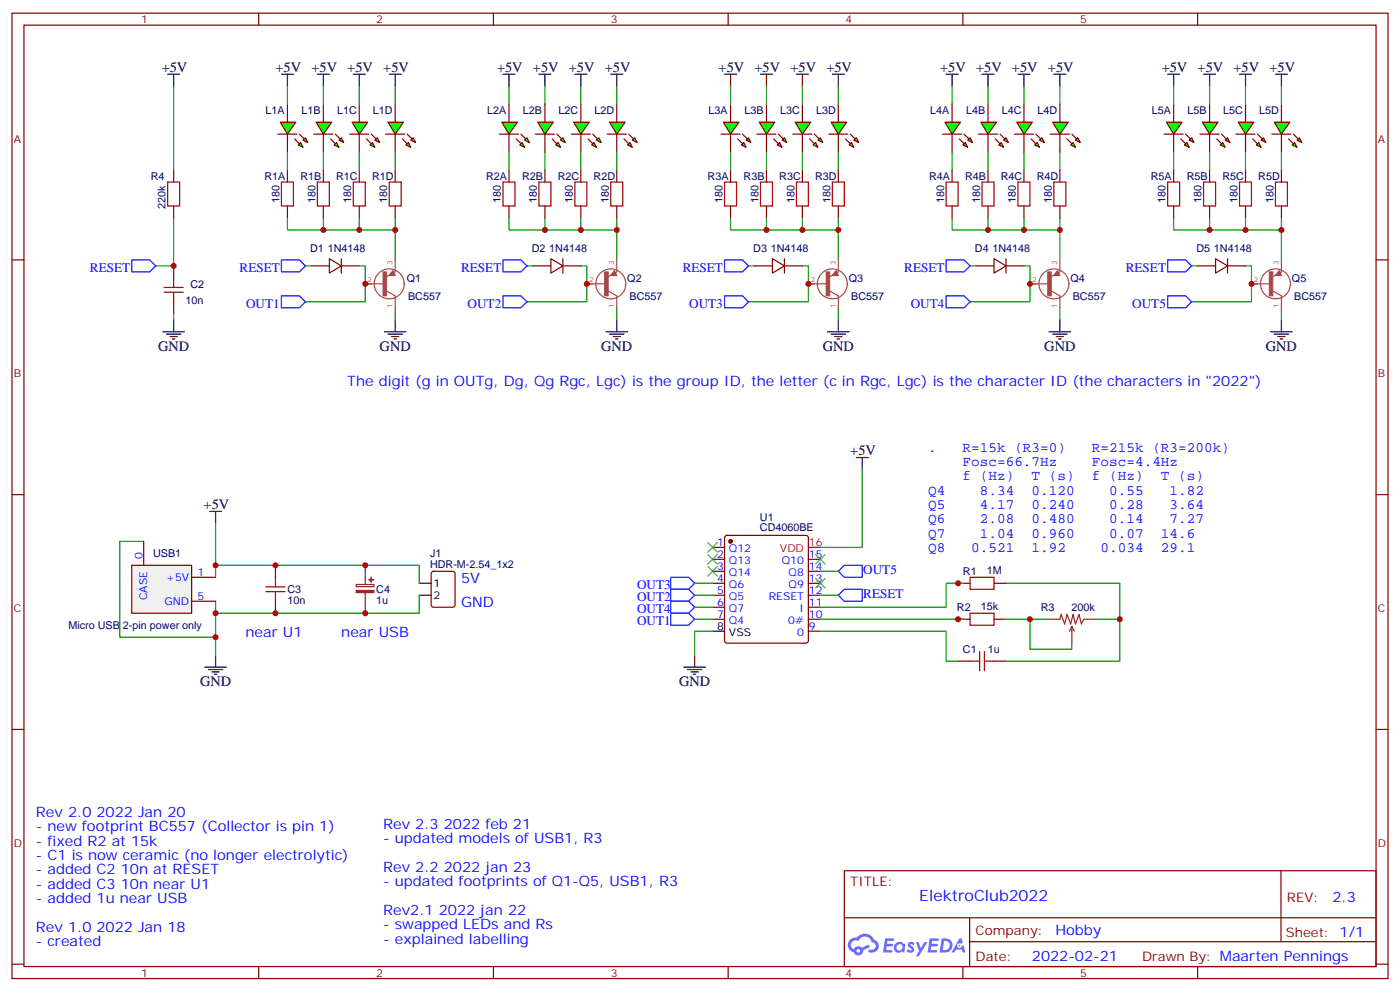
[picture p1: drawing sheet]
<svg xmlns="http://www.w3.org/2000/svg" width="412mm" height="292mm" viewBox="0 0 412 292" stroke-linecap="round" stroke-linejoin="round" font-family="sans-serif">
<g fill="none" stroke="#870000" stroke-width=".35">
<path d="M3.5 3.9h405.4v284.3h-405.4zM7.1 7.4h398.2v277.3h-398.2zM76.2 3.9v3.5M145.3 3.9v3.5M214.5 3.9v3.5M283.6 3.9v3.5M352.8 3.9v3.5M3.5 76.6h3.6M405.3 76.6h3.6M3.5 145.7h3.6M405.3 145.7h3.6M3.5 214.8h3.6"/>
<path d="M405.3 214.8h3.6M248.7 256.5h156.6v28.2h-156.6zM377.3 256.5v20.9M248.7 270.3h156.5M285.6 277.4h119.6M285.6 270.3v14.1M3.5 284h3.6M76.2 284.7v3.5M145.3 284.7v3.5M214.5 284.7v3.5M283.6 284.7v3.5M352.8 284.7v3.5"/>
<path d="M405.3 284h3.6"/>
</g>
<g fill="#5487ff">
<path d="M267.7 277.6a1.22 1.22 0 0 1 1.7 .3l-.4 .6a.47 .47 0 0 0-.3-.4 .47 .47 0 0 0-.5 .2l.1 .2a1.14 1.14 0 0 1 .8 1.8 1.14 1.14 0 0 1-1.9-.1l-.2-.1 .5-.6 .7 .4a.29 .29 0 0 0 .3-.2 .29 .29 0 0 0-.2-.3 1.04 1.04 0 0 1-.6-1.8z"/>
<path d="M260.7 276.4h2.4l.3 .2-.2 .5h-1.8l-.1 .9h1.5l.3 .4-.3 .3h-1.6l-.2 1.1 1.7 .1 .2 .3-.2 .3-2.6 .1z"/>
<path d="M273.8 276.4h2.4l.3 .2-.1 .5h-1.8l-.2 .9h1.6l.3 .4-.4 .3h-1.6l-.1 1.1 1.7 .1 .2 .3-.2 .3h-2.6z"/>
<path d="M282.6 276.4h.7l.3 1.3-.6 .3a.69 .69 0 0 0-1 .2 .69 .69 0 0 0 .4 1 .69 .69 0 0 0 .9-.6l.5-.3 .6 2.2h-.8l-.2-.8h-1.8l-.5 .8h-.8z"/>
<path d="M269.8 277.5h.8l.6 1.8 1.1-1.8h.9l-2.6 4.2h-.8l.9-1.6z"/>
<path d="M277.4 276.4l-.6 4.2h1.3a2.11 2.11 0 0 0 2.5-2.2 2.11 2.11 0 0 0-2.5-2zM278.1 277.1a1.39 1.39 0 0 1 1.7 1.5 1.39 1.39 0 0 1-1.8 1.2h-.3z"/>
<path d="M263.7 278a1.54 1.54 0 0 0-.1 2.2 1.54 1.54 0 0 0 2.2 .1l.6 .3 .3-2.3-.2-.3h-.4a1.49 1.49 0 0 0-2.4 0zM264 279a.94 .94 0 0 1 1.8 0 .94 .94 0 0 1-1.8 0z"/>
<path d="M250.4 276.8a2.18 2.18 0 0 0 1.1 3.7 1.44 1.44 0 0 0 1.6 .9 1.44 1.44 0 0 0 1.2-1.5l2-1-.5-.7-1.9 1a1.47 1.47 0 0 0-2.4 .4 1.39 1.39 0 0 1-.7-1.9 1.39 1.39 0 0 1 2-.5 2.12 2.12 0 0 1 2.2-1.3 2.12 2.12 0 0 1 1.9 1.7 1.14 1.14 0 0 1 1.1 1.4 1.14 1.14 0 0 1-1.7 .7 .43 .43 0 0 0-.5 .4 .43 .43 0 0 0 .4 .5 1.98 1.98 0 0 0 2.5-1.3 1.98 1.98 0 0 0-1.2-2.5 3.1 3.1 0 0 0-5.3-.7l-.9 .1zM252.3 280.1a.55 .55 0 0 1 1.1 0 .55 .55 0 0 1-1.1 0z"/>
<circle cx="282.6" cy="278.5" r=".26"/>
</g>
<g fill="none" stroke="#870000" stroke-width=".35">
<path d="M84.7 30.7v5.3M84.7 39.5v5.3M213.7 157.9l.4-.2h23.3l.5 .2 .2 .5v30.3l-.2 .5-.5 .2h-23.3l-.5-.2-.2-.5v-30.3zM209.9 161.2h3.5M209.9 164.7h3.5M209.9 168.3h3.5M209.9 171.8h3.5M209.9 175.3h3.5M209.9 178.9h3.5M238.1 164.7h3.6M238.1 168.3h3.6M238.1 171.8h3.6"/>
<path d="M238.1 175.3h3.6M238.1 178.9h3.6M209.9 182.4h3.5M238.1 182.4h3.6M238.1 185.9h3.6"/>
</g>
<circle cx="215.2" cy="159.5" r=".53" fill="#870000" stroke="#870000" stroke-width=".35"/>
<path d="M209.9 185.9h3.5" fill="none" stroke="#000" stroke-width=".35"/>
<path d="M238.1 161.2h3.6" fill="none" stroke="#f00" stroke-width=".35"/>
<g fill="#0f0" stroke="#870000" stroke-width=".35">
<path d="M87.8 42.7l.7-.7 .8 1.4z"/>
<path d="M90 40.6l.7 1.4-1.4-.7z"/>
</g>
<g fill="#870000" stroke="#870000" stroke-width=".35">
<path d="M86.8 40.9l1.4 1.4z"/>
<path d="M88.2 39.5l1.4 1.4z"/>
</g>
<path d="M81.8 39.5h5.7z" fill="#f00" stroke="#870000" stroke-width=".35"/>
<path d="M82.5 36h4.6l-2.4 3.5z" fill="#0f0" stroke="#870000" stroke-width=".35"/>
<path d="M95.2 30.7v5.3M95.2 39.5v5.3M91.7 78.3h5.3M97 76.2l3.5 2.1-3.5 2.1zM100.5 78.3h5.3M100.5 76.2v4.2" fill="none" stroke="#870000" stroke-width=".35"/>
<path d="M82.9 21.9h3.5M84.7 21.9v3.5" fill="none" stroke="#000" stroke-width=".35"/>
<g fill="#0f0" stroke="#870000" stroke-width=".35">
<path d="M98.4 42.7l.7-.7 .7 1.4z"/>
<path d="M100.5 40.6l.7 1.4-1.4-.7z"/>
</g>
<g fill="#870000" stroke="#870000" stroke-width=".35">
<path d="M97.4 40.9l1.4 1.4z"/>
<path d="M98.8 39.5l1.4 1.4z"/>
</g>
<path d="M92.4 39.5h5.7z" fill="#f00" stroke="#870000" stroke-width=".35"/>
<path d="M93.1 36h4.6l-2.5 3.5z" fill="#0f0" stroke="#870000" stroke-width=".35"/>
<path d="M105.8 30.7v5.3M105.8 39.5v5.3" fill="none" stroke="#870000" stroke-width=".35"/>
<g fill="#0f0" stroke="#870000" stroke-width=".35">
<path d="M109 42.7l.7-.7 .7 1.4z"/>
<path d="M110.4 41.3l.7-.7 .7 1.4z"/>
</g>
<g fill="#870000" stroke="#870000" stroke-width=".35">
<path d="M107.9 40.9l1.5 1.4z"/>
<path d="M109.4 39.5l1.4 1.4z"/>
</g>
<path d="M103 39.5h5.7z" fill="#f00" stroke="#870000" stroke-width=".35"/>
<path d="M103.7 36h4.6l-2.5 3.5z" fill="#0f0" stroke="#870000" stroke-width=".35"/>
<path d="M116.4 30.7v5.3M116.4 39.5v5.3" fill="none" stroke="#870000" stroke-width=".35"/>
<g fill="#0f0" stroke="#870000" stroke-width=".35">
<path d="M119.6 42.7l.7-.7 .7 1.4z"/>
<path d="M121.7 40.6l.7 1.4-1.4-.7z"/>
</g>
<g fill="#870000" stroke="#870000" stroke-width=".35">
<path d="M118.5 40.9l1.4 1.4z"/>
<path d="M119.9 39.5l1.5 1.4z"/>
</g>
<path d="M113.6 39.5h5.6z" fill="#f00" stroke="#870000" stroke-width=".35"/>
<path d="M114.3 36h4.6l-2.5 3.5z" fill="#0f0" stroke="#870000" stroke-width=".35"/>
<g fill="none" stroke="#000" stroke-width=".35">
<path d="M93.5 21.9h3.5M95.2 21.9v3.5M104.1 21.9h3.5M105.8 21.9v3.5M114.7 21.9h3.5M116.4 21.9v3.5M158.7 21.9h3.6M160.5 21.9v3.5M169.3 21.9h3.6M171.1 21.9v3.5M179.9 21.9h3.5M181.7 21.9v3.5"/>
<path d="M113.2 97.7h6.4M114.3 98.4h4.2M115.4 99.1h2.1M116.1 99.8h.7M116.4 94.2v3.5M178.5 97.7h6.4M179.6 98.4h4.2M180.6 99.1h2.1M181.3 99.8h.7M181.7 94.2v3.5"/>
</g>
<path d="M82.9 76.6h5.3l1.8 1.7-1.8 1.8h-5.3zM148.2 76.6h5.3l1.7 1.7-1.7 1.8h-5.3zM82.9 87.1h5.3l1.8 1.8-1.8 1.8h-5.3zM148.2 87.1h5.3l1.7 1.8-1.7 1.8h-5.3z" fill="none" stroke="#00f" stroke-width=".35"/>
<path d="M90 78.3h1.7M105.8 78.3h1.8v5.3h1.8M155.2 78.3h1.8M171.1 78.3h1.8v5.3h1.7M181.7 64.2v12.4M107.6 83.6v5.3h-17.6M172.9 83.6v5.3h-17.7" fill="none" stroke="#008700" stroke-width=".35"/>
<path d="M181.7 30.7v5.3M181.7 39.5v5.3" fill="none" stroke="#870000" stroke-width=".35"/>
<g fill="#0f0" stroke="#870000" stroke-width=".35">
<path d="M184.9 42.7l.7-.7 .7 1.4z"/>
<path d="M187 40.6l.7 1.4-1.4-.7z"/>
</g>
<g fill="#870000" stroke="#870000" stroke-width=".35">
<path d="M183.8 40.9l1.4 1.4z"/>
<path d="M185.2 39.5l1.4 1.4z"/>
</g>
<path d="M178.9 39.5h5.6z" fill="#f00" stroke="#870000" stroke-width=".35"/>
<path d="M179.6 36h4.5l-2.4 3.5z" fill="#0f0" stroke="#870000" stroke-width=".35"/>
<path d="M171.1 30.7v5.3M171.1 39.5v5.3" fill="none" stroke="#870000" stroke-width=".35"/>
<g fill="#0f0" stroke="#870000" stroke-width=".35">
<path d="M174.3 42.7l.7-.7 .7 1.4z"/>
<path d="M175.7 41.3l.7-.7 .7 1.4z"/>
</g>
<g fill="#870000" stroke="#870000" stroke-width=".35">
<path d="M173.2 40.9l1.4 1.4z"/>
<path d="M174.6 39.5l1.4 1.4z"/>
</g>
<path d="M168.3 39.5h5.6z" fill="#f00" stroke="#870000" stroke-width=".35"/>
<path d="M169 36h4.6l-2.5 3.5z" fill="#0f0" stroke="#870000" stroke-width=".35"/>
<path d="M160.5 30.7v5.3M160.5 39.5v5.3" fill="none" stroke="#870000" stroke-width=".35"/>
<g fill="#0f0" stroke="#870000" stroke-width=".35">
<path d="M163.7 42.7l.7-.7 .7 1.4z"/>
<path d="M165.8 40.6l.7 1.4-1.4-.7z"/>
</g>
<g fill="#870000" stroke="#870000" stroke-width=".35">
<path d="M162.6 40.9l1.4 1.4z"/>
<path d="M164 39.5l1.5 1.4z"/>
</g>
<path d="M157.7 39.5h5.6z" fill="#f00" stroke="#870000" stroke-width=".35"/>
<path d="M158.4 36h4.6l-2.5 3.5z" fill="#0f0" stroke="#870000" stroke-width=".35"/>
<path d="M148.2 21.9h3.5M149.9 21.9v3.5" fill="none" stroke="#000" stroke-width=".35"/>
<path d="M149.9 30.7v5.3M149.9 39.5v5.3M157 78.3h5.3M162.3 76.2l3.5 2.1-3.5 2.1zM165.8 78.3h5.3M165.8 76.2v4.2" fill="none" stroke="#870000" stroke-width=".35"/>
<g fill="#0f0" stroke="#870000" stroke-width=".35">
<path d="M153.1 42.7l.7-.7 .7 1.4z"/>
<path d="M155.2 40.6l.7 1.4-1.4-.7z"/>
</g>
<g fill="#870000" stroke="#870000" stroke-width=".35">
<path d="M152 40.9l1.5 1.4z"/>
<path d="M153.5 39.5l1.4 1.4z"/>
</g>
<path d="M147.1 39.5h5.7z" fill="#f00" stroke="#870000" stroke-width=".35"/>
<path d="M147.8 36h4.6l-2.5 3.5z" fill="#0f0" stroke="#870000" stroke-width=".35"/>
<path d="M220.5 78.3h1.7M236.4 78.3h1.7v5.3h1.8M246.9 64.2v12.4M238.1 83.6v5.3h-17.6" fill="none" stroke="#008700" stroke-width=".35"/>
<path d="M213.4 76.6h5.3l1.8 1.7-1.8 1.8h-5.3zM213.4 87.1h5.3l1.8 1.8-1.8 1.8h-5.3z" fill="none" stroke="#00f" stroke-width=".35"/>
<path d="M224 21.9h3.5M225.8 21.9v3.5M234.6 21.9h3.5M236.4 21.9v3.5M245.2 21.9h3.5M246.9 21.9v3.5M243.8 97.7h6.3M244.8 98.4h4.3M245.9 99.1h2.1M246.6 99.8h.7M246.9 94.2v3.5" fill="none" stroke="#000" stroke-width=".35"/>
<path d="M246.9 30.7v5.3M246.9 39.5v5.3" fill="none" stroke="#870000" stroke-width=".35"/>
<g fill="#0f0" stroke="#870000" stroke-width=".35">
<path d="M250.1 42.7l.7-.7 .7 1.4z"/>
<path d="M251.5 41.3l.7-.7 .7 1.4z"/>
</g>
<g fill="#870000" stroke="#870000" stroke-width=".35">
<path d="M249.1 40.9l1.4 1.4z"/>
<path d="M250.5 39.5l1.4 1.4z"/>
</g>
<path d="M244.1 39.5h5.7z" fill="#f00" stroke="#870000" stroke-width=".35"/>
<path d="M244.8 36h4.6l-2.5 3.5z" fill="#0f0" stroke="#870000" stroke-width=".35"/>
<path d="M236.4 30.7v5.3M236.4 39.5v5.3" fill="none" stroke="#870000" stroke-width=".35"/>
<g fill="#0f0" stroke="#870000" stroke-width=".35">
<path d="M239.5 42.7l.7-.7 .7 1.4z"/>
<path d="M241.7 40.6l.7 1.4-1.5-.7z"/>
</g>
<g fill="#870000" stroke="#870000" stroke-width=".35">
<path d="M238.5 40.9l1.4 1.4z"/>
<path d="M239.9 39.5l1.4 1.4z"/>
</g>
<path d="M233.5 39.5h5.7z" fill="#f00" stroke="#870000" stroke-width=".35"/>
<path d="M234.2 36h4.6l-2.4 3.5z" fill="#0f0" stroke="#870000" stroke-width=".35"/>
<path d="M225.8 30.7v5.3M225.8 39.5v5.3" fill="none" stroke="#870000" stroke-width=".35"/>
<g fill="#0f0" stroke="#870000" stroke-width=".35">
<path d="M229 42.7l.7-.7 .7 1.4z"/>
<path d="M230.4 41.3l.7-.7 .7 1.4z"/>
</g>
<g fill="#870000" stroke="#870000" stroke-width=".35">
<path d="M227.9 40.9l1.4 1.4z"/>
<path d="M229.3 39.5l1.4 1.4z"/>
</g>
<path d="M223 39.5h5.6z" fill="#f00" stroke="#870000" stroke-width=".35"/>
<path d="M223.7 36h4.5l-2.4 3.5z" fill="#0f0" stroke="#870000" stroke-width=".35"/>
<path d="M213.4 21.9h3.6M215.2 21.9v3.5" fill="none" stroke="#000" stroke-width=".35"/>
<path d="M215.2 30.7v5.3M215.2 39.5v5.3M222.2 78.3h5.3M227.5 76.2l3.6 2.1-3.6 2.1zM231.1 78.3h5.3M231.1 76.2v4.2" fill="none" stroke="#870000" stroke-width=".35"/>
<g fill="#0f0" stroke="#870000" stroke-width=".35">
<path d="M218.4 42.7l.7-.7 .7 1.4z"/>
<path d="M219.8 41.3l.7-.7 .7 1.4z"/>
</g>
<g fill="#870000" stroke="#870000" stroke-width=".35">
<path d="M217.3 40.9l1.4 1.4z"/>
<path d="M218.7 39.5l1.4 1.4z"/>
</g>
<path d="M212.4 39.5h5.6z" fill="#f00" stroke="#870000" stroke-width=".35"/>
<path d="M213.1 36h4.6l-2.5 3.5z" fill="#0f0" stroke="#870000" stroke-width=".35"/>
<path d="M285.8 78.3h1.7M301.6 78.3h1.8v5.3h1.8M312.2 64.2v12.4M303.4 83.6v5.3h-17.6" fill="none" stroke="#008700" stroke-width=".35"/>
<path d="M278.7 76.6h5.3l1.8 1.7-1.8 1.8h-5.3zM278.7 87.1h5.3l1.8 1.8-1.8 1.8h-5.3z" fill="none" stroke="#00f" stroke-width=".35"/>
<path d="M289.3 21.9h3.5M291 21.9v3.5M299.9 21.9h3.5M301.6 21.9v3.5M310.4 21.9h3.6M312.2 21.9v3.5M309 97.7h6.4M310.1 98.4h4.2M311.1 99.1h2.2M311.9 99.8h.7M312.2 94.2v3.5" fill="none" stroke="#000" stroke-width=".35"/>
<path d="M312.2 30.7v5.3M312.2 39.5v5.3" fill="none" stroke="#870000" stroke-width=".35"/>
<g fill="#0f0" stroke="#870000" stroke-width=".35">
<path d="M315.4 42.7l.7-.7 .7 1.4z"/>
<path d="M317.5 40.6l.7 1.4-1.4-.7z"/>
</g>
<g fill="#870000" stroke="#870000" stroke-width=".35">
<path d="M314.3 40.9l1.4 1.4z"/>
<path d="M315.7 39.5l1.4 1.4z"/>
</g>
<path d="M309.4 39.5h5.6z" fill="#f00" stroke="#870000" stroke-width=".35"/>
<path d="M310.1 36h4.6l-2.5 3.5z" fill="#0f0" stroke="#870000" stroke-width=".35"/>
<path d="M301.6 30.7v5.3M301.6 39.5v5.3" fill="none" stroke="#870000" stroke-width=".35"/>
<g fill="#0f0" stroke="#870000" stroke-width=".35">
<path d="M304.8 42.7l.7-.7 .7 1.4z"/>
<path d="M306.9 40.6l.7 1.4-1.4-.7z"/>
</g>
<g fill="#870000" stroke="#870000" stroke-width=".35">
<path d="M303.7 40.9l1.5 1.4z"/>
<path d="M305.2 39.5l1.4 1.4z"/>
</g>
<path d="M298.8 39.5h5.6z" fill="#f00" stroke="#870000" stroke-width=".35"/>
<path d="M299.5 36h4.6l-2.5 3.5z" fill="#0f0" stroke="#870000" stroke-width=".35"/>
<path d="M291 30.7v5.3M291 39.5v5.3" fill="none" stroke="#870000" stroke-width=".35"/>
<g fill="#0f0" stroke="#870000" stroke-width=".35">
<path d="M294.2 42.7l.7-.7 .7 1.4z"/>
<path d="M295.6 41.3l.7-.7 .7 1.4z"/>
</g>
<g fill="#870000" stroke="#870000" stroke-width=".35">
<path d="M293.2 40.9l1.4 1.4z"/>
<path d="M294.6 39.5l1.4 1.4z"/>
</g>
<path d="M288.2 39.5h5.7z" fill="#f00" stroke="#870000" stroke-width=".35"/>
<path d="M288.9 36h4.6l-2.5 3.5z" fill="#0f0" stroke="#870000" stroke-width=".35"/>
<path d="M278.7 21.9h3.5M280.5 21.9v3.5" fill="none" stroke="#000" stroke-width=".35"/>
<path d="M280.5 30.7v5.3M280.5 39.5v5.3M287.5 78.3h5.3M292.8 76.2l3.5 2.1-3.5 2.1zM296.3 78.3h5.3M296.3 76.2v4.2" fill="none" stroke="#870000" stroke-width=".35"/>
<g fill="#0f0" stroke="#870000" stroke-width=".35">
<path d="M283.6 42.7l.7-.7 .7 1.4z"/>
<path d="M285 41.3l.8-.7 .7 1.4z"/>
</g>
<g fill="#870000" stroke="#870000" stroke-width=".35">
<path d="M282.6 40.9l1.4 1.4z"/>
<path d="M284 39.5l1.4 1.4z"/>
</g>
<path d="M277.6 39.5h5.7z" fill="#f00" stroke="#870000" stroke-width=".35"/>
<path d="M278.3 36h4.6l-2.4 3.5z" fill="#0f0" stroke="#870000" stroke-width=".35"/>
<path d="M351 78.3h1.8M366.9 78.3h1.8v5.3h1.7M377.5 64.2v12.4M368.7 83.6v5.3h-17.7" fill="none" stroke="#008700" stroke-width=".35"/>
<path d="M344 76.6h5.2l1.8 1.7-1.8 1.8h-5.2zM344 87.1h5.2l1.8 1.8-1.8 1.8h-5.2z" fill="none" stroke="#00f" stroke-width=".35"/>
<path d="M354.5 21.9h3.6M356.3 21.9v3.5M365.1 21.9h3.6M366.9 21.9v3.5M375.7 21.9h3.5M377.5 21.9v3.5M374.3 97.7h6.3M375.4 98.4h4.2M376.4 99.1h2.1M377.1 99.8h.7M377.5 94.2v3.5" fill="none" stroke="#000" stroke-width=".35"/>
<path d="M377.5 30.7v5.3M377.5 39.5v5.3" fill="none" stroke="#870000" stroke-width=".35"/>
<g fill="#0f0" stroke="#870000" stroke-width=".35">
<path d="M380.6 42.7l.8-.7 .7 1.4z"/>
<path d="M382.1 41.3l.7-.7 .7 1.4z"/>
</g>
<g fill="#870000" stroke="#870000" stroke-width=".35">
<path d="M379.6 40.9l1.4 1.4z"/>
<path d="M381 39.5l1.4 1.4z"/>
</g>
<path d="M374.6 39.5h5.7z" fill="#f00" stroke="#870000" stroke-width=".35"/>
<path d="M375.4 36h4.5l-2.4 3.5z" fill="#0f0" stroke="#870000" stroke-width=".35"/>
<path d="M366.9 30.7v5.3M366.9 39.5v5.3" fill="none" stroke="#870000" stroke-width=".35"/>
<g fill="#0f0" stroke="#870000" stroke-width=".35">
<path d="M370.1 42.7l.7-.7 .7 1.4z"/>
<path d="M371.5 41.3l.7-.7 .7 1.4z"/>
</g>
<g fill="#870000" stroke="#870000" stroke-width=".35">
<path d="M369 40.9l1.4 1.4z"/>
<path d="M370.4 39.5l1.4 1.4z"/>
</g>
<path d="M364.1 39.5h5.6z" fill="#f00" stroke="#870000" stroke-width=".35"/>
<path d="M364.8 36h4.6l-2.5 3.5z" fill="#0f0" stroke="#870000" stroke-width=".35"/>
<path d="M356.3 30.7v5.3M356.3 39.5v5.3" fill="none" stroke="#870000" stroke-width=".35"/>
<g fill="#0f0" stroke="#870000" stroke-width=".35">
<path d="M359.5 42.7l.7-.7 .7 1.4z"/>
<path d="M361.6 40.6l.7 1.4-1.4-.7z"/>
</g>
<g fill="#870000" stroke="#870000" stroke-width=".35">
<path d="M358.4 40.9l1.4 1.4z"/>
<path d="M359.8 39.5l1.4 1.4z"/>
</g>
<path d="M353.5 39.5h5.6z" fill="#f00" stroke="#870000" stroke-width=".35"/>
<path d="M354.2 36h4.6l-2.5 3.5z" fill="#0f0" stroke="#870000" stroke-width=".35"/>
<path d="M344 21.9h3.5M345.7 21.9v3.5" fill="none" stroke="#000" stroke-width=".35"/>
<path d="M345.7 30.7v5.3M345.7 39.5v5.3M352.8 78.3h5.3M358.1 76.2l3.5 2.1-3.5 2.1zM361.6 78.3h5.3M361.6 76.2v4.2" fill="none" stroke="#870000" stroke-width=".35"/>
<g fill="#0f0" stroke="#870000" stroke-width=".35">
<path d="M348.9 42.7l.7-.7 .7 1.4z"/>
<path d="M350.3 41.3l.7-.7 .7 1.4z"/>
</g>
<g fill="#870000" stroke="#870000" stroke-width=".35">
<path d="M347.8 40.9l1.4 1.4z"/>
<path d="M349.2 39.5l1.5 1.4z"/>
</g>
<path d="M342.9 39.5h5.6z" fill="#f00" stroke="#870000" stroke-width=".35"/>
<path d="M343.6 36h4.6l-2.5 3.5z" fill="#0f0" stroke="#870000" stroke-width=".35"/>
<g fill="none" stroke="#000" stroke-width=".35">
<path d="M49.4 21.9h3.5M51.2 21.9v3.5M48 97.7h6.3M49 98.4h4.3M50.1 99.1h2.1M50.8 99.8h.7M51.2 94.2v3.5M252.2 134.8h3.6M254 134.8v3.5M61.7 150.6h3.6M63.5 150.6v3.6M123.5 171.8h3.5"/>
<path d="M123.5 175.3h3.5M60.3 196.5h6.4M61.4 197.2h4.2M62.4 197.9h2.2M63.1 198.6h.8M63.5 193v3.5M201.4 196.5h6.4M202.5 197.2h4.2M203.6 197.9h2.1M204.3 198.6h.7M204.6 193v3.5"/>
</g>
<g fill="none" stroke="#008700" stroke-width=".35">
<path d="M51.2 25.4v24.7M84.7 25.4v5.3M95.2 25.4v5.3M105.8 25.4v5.3M116.4 25.4v5.3M149.9 25.4v5.3M160.5 25.4v5.3M171.1 25.4v5.3M181.7 25.4v5.3M215.2 25.4v5.3M225.8 25.4v5.3M236.4 25.4v5.3"/>
<path d="M246.9 25.4v5.3M280.5 25.4v5.3M291 25.4v5.3M301.6 25.4v5.3M312.2 25.4v5.3M345.7 25.4v5.3M356.3 25.4v5.3M366.9 25.4v5.3M377.5 25.4v5.3M84.7 44.8v5.3M95.2 44.8v5.3M105.8 44.8v5.3"/>
<path d="M116.4 44.8v5.3M149.9 44.8v5.3M160.5 44.8v5.3M171.1 44.8v5.3M181.7 44.8v5.3M215.2 44.8v5.3M225.8 44.8v5.3M236.4 44.8v5.3M246.9 44.8v5.3M280.5 44.8v5.3M291 44.8v5.3M301.6 44.8v5.3"/>
<path d="M312.2 44.8v5.3M345.7 44.8v5.3M356.3 44.8v5.3M366.9 44.8v5.3M377.5 44.8v5.3M51.2 64.2v14.1h-5.3M84.7 64.2v3.5h10.5M95.2 64.2v3.5h10.6M105.8 64.2v3.5h10.6M116.4 64.2v12.4M149.9 64.2v3.5h10.6M160.5 64.2v3.5h10.6"/>
<path d="M171.1 64.2v3.5h10.6M215.2 64.2v3.5h10.6M225.8 64.2v3.5h10.6M236.4 64.2v3.5h10.5M280.5 64.2v3.5h10.5M291 64.2v3.5h10.6M301.6 64.2v3.5h10.6M345.7 64.2v3.5h10.6M356.3 64.2v3.5h10.6M366.9 64.2v3.5h10.6M51.2 92.4v1.8M116.4 90.7v3.5"/>
<path d="M181.7 90.7v3.5M246.9 90.7v3.5M312.2 90.7v3.5M377.5 90.7v3.5M254 138.3v22.9h-12.3M42.3 159.5h-7v28.2h28.2M63.5 154.2v15.8M63.5 166.5h60v5.3M63.5 177.1v15.9M123.5 175.3v5.3h-60M204.6 171.8h5.3M204.6 175.3h5.3"/>
<path d="M204.6 178.9h5.3M241.7 168.3h5.2M241.7 175.3h5.2M284 171.8h-5.3v7.1h-37M296.3 171.8h33.5v10.6h-7M204.6 182.4h5.3M209.9 185.9h-5.3v7.1M241.7 185.9h37v8.8h3.5M241.7 182.4h42.3M296.3 182.4h7.1v8.8h12.3v-1.8M303.4 182.4h5.3M329.8 182.4v12.3h-33.5"/>
</g>
<path d="M38.8 76.6h5.3l1.8 1.7-1.8 1.8h-5.3zM197.6 173.6h5.2l1.8 1.7-1.8 1.8h-5.2zM197.6 170h5.2l1.8 1.8-1.8 1.8h-5.2zM197.6 177.1h5.2l1.8 1.8-1.8 1.7h-5.2zM246.9 175.3l1.8-1.7h5.3v3.5h-5.3zM248.7 166.5h5.3v3.5h-5.3l-1.8-1.7zM197.6 180.6h5.2l1.8 1.8-1.8 1.8h-5.2z" fill="none" stroke="#00f" stroke-width=".35"/>
<path d="M208.5 159.8l2.8 2.8M211.3 159.8l-2.8 2.8M208.5 166.9l2.8 2.8M208.5 163.3l2.8 2.9M211.3 166.9l-2.8 2.8M211.3 163.3l-2.8 2.9M240.2 163.3l2.9 2.9M240.2 170.4l2.9 2.8M243.1 163.3l-2.9 2.9M243.1 170.4l-2.9 2.8" fill="none" stroke="#3c3" stroke-width=".35"/>
<g fill="none" stroke="#870000" stroke-width=".35">
<path d="M51.2 50.1v3.5M84.7 50.1v3.5M95.2 50.1v3.5M105.8 50.1v3.5M116.4 50.1v3.5M149.9 50.1v3.5M160.5 50.1v3.5M171.1 50.1v3.5M181.7 50.1v3.5M215.2 50.1v3.5M225.8 50.1v3.5M236.4 50.1v3.5"/>
<path d="M246.9 50.1v3.5M280.5 50.1v3.5M291 50.1v3.5M301.6 50.1v3.5M312.2 50.1v3.5M345.7 50.1v3.5M356.3 50.1v3.5M366.9 50.1v3.5M377.5 50.1v3.5M51.2 60.7v3.5M51.2 78.3v3.5M84.7 60.7v3.5"/>
<path d="M95.2 60.7v3.5M105.8 60.7v3.5M116.4 60.7v3.5M149.9 60.7v3.5M160.5 60.7v3.5M171.1 60.7v3.5M181.7 60.7v3.5M215.2 60.7v3.5M225.8 60.7v3.5M236.4 60.7v3.5M246.9 60.7v3.5M280.5 60.7v3.5"/>
<path d="M291 60.7v3.5M301.6 60.7v3.5M312.2 60.7v3.5M345.7 60.7v3.5M356.3 60.7v3.5M366.9 60.7v3.5M377.5 60.7v3.5M51.2 88.9v3.5M81.1 166.5v3.5M81.1 177.1v3.5M127.2 168.5l.5-.2h5.6l.7 .4 .1 9.5-.5 .6-5.9 .1-.6-.5-.1-9.4zM282.2 171.8h3.6"/>
<path d="M292.8 171.8h3.5M282.2 182.4h3.6M282.2 194.7h3.6M292.8 182.4h3.5M292.8 194.7h3.5"/>
</g>
<g fill="none" stroke="#a10000" stroke-width=".35">
<path d="M49.4 53.6h3.5v7.1h-3.5zM82.9 53.6h3.5v7.1h-3.5zM93.5 53.6h3.5v7.1h-3.5zM104.1 53.6h3.5v7.1h-3.5zM114.7 53.6h3.5v7.1h-3.5zM148.2 53.6h3.5v7.1h-3.5zM158.7 53.6h3.6v7.1h-3.6zM169.3 53.6h3.6v7.1h-3.6zM179.9 53.6h3.5v7.1h-3.5zM213.4 53.6h3.6v7.1h-3.6zM224 53.6h3.5v7.1h-3.5zM234.6 53.6h3.5v7.1h-3.5z"/>
<path d="M245.2 53.6h3.5v7.1h-3.5zM278.7 53.6h3.5v7.1h-3.5zM289.3 53.6h3.5v7.1h-3.5zM299.9 53.6h3.5v7.1h-3.5zM310.4 53.6h3.6v7.1h-3.6zM344 53.6h3.5v7.1h-3.5zM354.5 53.6h3.6v7.1h-3.6zM365.1 53.6h3.6v7.1h-3.6zM375.7 53.6h3.5v7.1h-3.5zM48.3 86.1h5.7M48.3 84.7h5.7M51.2 81.8v2.9"/>
<path d="M51.2 86.1v2.8M78.3 174.3h5.7M78.3 172.9h5.7M81.1 170v2.9M81.1 174.3v2.8M285.8 170h7v3.6h-7zM285.8 180.6h7v3.6h-7zM285.8 194.7h2.8M288.6 191.9v5.7M290 194.7h2.8M290 191.9v5.7"/>
</g>
<path d="M105 172.2h5.1v.6h-5.1zM107.6 166.5v5.7M107.6 174.6v6" fill="none" stroke="#8c2424" stroke-width=".35"/>
<g fill="#8c2424" stroke="#8c2424" stroke-width=".35">
<path d="M105 173.9h5.1v.7h-5.1z"/>
<path d="M108.7 170.7l1.4 .1z"/>
<path d="M109.3 170l.1 1.5z"/>
</g>
<g fill="none" stroke="#a64a4a" stroke-width=".35">
<path d="M116.4 76.6v3.5l-2.5 1.4M181.7 76.6v3.5l-2.5 1.4M246.9 76.6v3.5l-2.5 1.4M312.2 76.6v3.5l-2.5 1.4M377.5 76.6v3.5l-2.6 1.4M107.6 83.6h5.3M113.9 85.7l2.5 1.4M116.4 87.2v3.5M172.9 83.6h5.3M179.2 85.7l2.5 1.4M181.7 87.2v3.5M238.1 83.6h5.3"/>
<path d="M244.4 85.7l2.5 1.4M246.9 87.2v3.5M303.4 83.6h5.3M309.7 85.7l2.5 1.4M312.2 87.2v3.5M368.7 83.6h5.2M374.9 85.7l2.6 1.4M377.5 87.2v3.5"/>
<circle cx="114.7" cy="83.6" r="4.4"/>
<circle cx="179.9" cy="83.6" r="4.4"/>
<circle cx="245.2" cy="83.6" r="4.4"/>
<circle cx="310.4" cy="83.6" r="4.4"/>
<circle cx="375.7" cy="83.6" r="4.4"/>
</g>
<g fill="#a64a4a" stroke="#a64a4a" stroke-width=".29">
<path d="M373.9 80.1h1v7h-1z"/>
<path d="M308.6 80.1h1.1v7h-1.1z"/>
<path d="M243.4 80.1h1v7h-1z"/>
<path d="M178.1 80.1h1.1v7h-1.1z"/>
<path d="M112.8 80.1h1.1v7h-1.1z"/>
</g>
<g fill="#a64a4a" stroke="#a64a4a" stroke-width=".35">
<path d="M376.8 79.7l.7 1.4h-1.8z"/>
<path d="M311.5 79.7l.7 1.4h-1.8z"/>
<path d="M246.2 79.7l.7 1.4h-1.7z"/>
<path d="M181 79.7l.7 1.4h-1.8z"/>
<path d="M115.7 79.7l.7 1.4h-1.7z"/>
</g>
<path d="M38.8 166.5h17.6v14.1h-17.6z" fill="#f0f0f0" stroke="#870000" stroke-width=".35"/>
<path d="M42.3 159.5v7M56.4 170h7.1M56.4 177.1h7.1" fill="none" stroke="#870000" stroke-width=".35"/>
<path d="M308.7 182.4h3.5l.4-1.4 1 2.8 .7-2.8 1.1 2.8 .7-2.8 .7 2.8 1.1-2.8 .7 2.8 .7-1.4h3.5M315.7 184.5l-.7 1.4M315.7 184.5l.7 1.4M315.7 184.5v4.9" fill="none" stroke="#8c2424" stroke-width=".35"/>
<g fill="#c00">
<circle cx="107.6" cy="83.6" r=".88"/>
<circle cx="172.9" cy="83.6" r=".88"/>
<circle cx="238.1" cy="83.6" r=".88"/>
<circle cx="303.4" cy="83.6" r=".88"/>
<circle cx="368.7" cy="83.6" r=".88"/>
<circle cx="303.4" cy="182.4" r=".88"/>
<circle cx="329.8" cy="182.4" r=".88"/>
<circle cx="282.2" cy="171.8" r=".88"/>
<circle cx="282.2" cy="182.4" r=".88"/>
<circle cx="51.2" cy="78.3" r=".88"/>
<circle cx="81.1" cy="166.5" r=".88"/>
<circle cx="107.6" cy="166.5" r=".88"/>
<circle cx="63.5" cy="166.5" r=".88"/>
<circle cx="63.5" cy="180.6" r=".88"/>
<circle cx="81.1" cy="180.6" r=".88"/>
<circle cx="107.6" cy="180.6" r=".88"/>
<circle cx="116.4" cy="67.7" r=".88"/>
<circle cx="105.8" cy="67.7" r=".88"/>
<circle cx="95.3" cy="67.7" r=".88"/>
<circle cx="181.7" cy="67.7" r=".88"/>
<circle cx="171.1" cy="67.7" r=".88"/>
<circle cx="160.5" cy="67.7" r=".88"/>
<circle cx="246.9" cy="67.7" r=".88"/>
<circle cx="236.4" cy="67.7" r=".88"/>
<circle cx="225.8" cy="67.7" r=".88"/>
<circle cx="312.2" cy="67.7" r=".88"/>
<circle cx="301.6" cy="67.7" r=".88"/>
<circle cx="291" cy="67.7" r=".88"/>
<circle cx="377.5" cy="67.7" r=".88"/>
<circle cx="366.9" cy="67.7" r=".88"/>
<circle cx="356.3" cy="67.7" r=".88"/>
<circle cx="63.5" cy="187.7" r=".88"/>
</g>
<text font-size="4.6" fill="#00f" x="270.8" y="265.5">ElektroClub2022</text>
<g font-size="4.2">
<text x="47.6" y="21.2">+5V</text>
<text x="81.1" y="21.2">+5V</text>
<text x="91.7" y="21.2">+5V</text>
<text x="102.3" y="21.2">+5V</text>
<text x="112.9" y="21.2">+5V</text>
<text x="146.4" y="21.2">+5V</text>
<text x="157" y="21.2">+5V</text>
<text x="167.6" y="21.2">+5V</text>
<text x="178.2" y="21.2">+5V</text>
<text x="211.7" y="21.2">+5V</text>
<text x="222.2" y="21.2">+5V</text>
<text x="232.8" y="21.2">+5V</text>
<text x="243.4" y="21.2">+5V</text>
<text x="276.9" y="21.2">+5V</text>
<text x="287.5" y="21.2">+5V</text>
<text x="298.1" y="21.2">+5V</text>
<text x="308.7" y="21.2">+5V</text>
<text x="342.2" y="21.2">+5V</text>
<text x="352.8" y="21.2">+5V</text>
<text x="363.4" y="21.2">+5V</text>
<text x="373.9" y="21.2">+5V</text>
<text x="46.6" y="103.4">GND</text>
<text x="111.8" y="103.4">GND</text>
<text x="177.1" y="103.4">GND</text>
<text x="242.4" y="103.4">GND</text>
<text x="307.6" y="103.4">GND</text>
<text x="372.9" y="103.4">GND</text>
<text x="250.5" y="134.1">+5V</text>
<text x="60" y="149.9">+5V</text>
<text x="58.9" y="202.1">GND</text>
<text x="200" y="202.1">GND</text>
</g>
<g font-size="4.2" fill="#00f">
<text x="102.3" y="113.6">The digit (g in OUTg, Dg, Qg Rgc, Lgc) is the group ID, the letter (c in Rgc, Lgc) is the character ID (the characters in &quot;2022&quot;)</text>
<text x="273.4" y="133">.</text>
<text x="283.6" y="133">R=15k (R3=0)</text>
<text x="283.6" y="137.2">Fosc=66.7Hz</text>
<text x="321.7" y="133">R=215k (R3=200k)</text>
<text x="321.7" y="137.2">Fosc=4.4Hz</text>
<text x="283.6" y="141.5">f (Hz)</text>
<text x="303.9" y="141.5">T (s)</text>
<text x="321.7" y="141.5">f (Hz)</text>
<text x="342" y="141.5">T (s)</text>
<text x="273.4" y="145.7">Q4</text>
<text x="273.4" y="149.9">Q5</text>
<text x="288.6" y="145.7">8.34</text>
<text x="288.6" y="149.9">4.17</text>
<text x="303.9" y="145.7">0.120</text>
<text x="303.9" y="149.9">0.240</text>
<text x="326.7" y="145.7">0.55</text>
<text x="326.7" y="149.9">0.28</text>
<text x="344.5" y="145.7">1.82</text>
<text x="344.5" y="149.9">3.64</text>
<text x="273.4" y="154.2">Q6</text>
<text x="288.6" y="154.2">2.08</text>
<text x="303.9" y="154.2">0.480</text>
<text x="326.7" y="154.2">0.14</text>
<text x="344.5" y="154.2">7.27</text>
<text x="273.4" y="158.4">Q7</text>
<text x="288.6" y="158.4">1.04</text>
<text x="303.9" y="158.4">0.960</text>
<text x="326.7" y="158.4">0.07</text>
<text x="342" y="158.4">14.6</text>
<text x="273.4" y="162.6">Q8</text>
<text x="286.1" y="162.6">0.521</text>
<text x="303.9" y="162.6">1.92</text>
<text x="324.2" y="162.6">0.034</text>
<text x="342" y="162.6">29.1</text>
<text x="135.8" y="171.8">5V</text>
<text x="135.8" y="178.9">GND</text>
<text x="72.3" y="187.7">near U1</text>
<text x="100.5" y="187.7">near USB</text>
<text x="10.6" y="240.6">Rev 2.0 2022 Jan 20</text>
<text x="10.6" y="244.8">- new footprint BC557 (Collector is pin 1)</text>
<text x="112.9" y="244.1">Rev 2.3 2022 feb 21</text>
<text x="10.6" y="249.1">- fixed R2 at 15k</text>
<text x="112.9" y="248.4">- updated models of USB1, R3</text>
<text x="10.6" y="253.3">- C1 is now ceramic (no longer electrolytic)</text>
<text x="10.6" y="257.5">- added C2 10n at RESET</text>
<text x="112.9" y="256.8">Rev 2.2 2022 jan 23</text>
<text x="10.6" y="261.8">- added C3 10n near U1</text>
<text x="112.9" y="261.1">- updated footprints of Q1-Q5, USB1, R3</text>
<text x="10.6" y="266">- added 1u near USB</text>
<text x="112.9" y="269.5">Rev2.1 2022 jan 22</text>
<text x="392.5" y="265.7">2.3</text>
<text x="10.6" y="274.5">Rev 1.0 2022 Jan 18</text>
<text x="112.9" y="273.8">- swapped LEDs and Rs</text>
<text x="310.9" y="275.3">Hobby</text>
<text x="10.6" y="278.7">- created</text>
<text x="112.9" y="278">- explained labelling</text>
<text x="304" y="283.1">2022-02-21</text>
</g>
<g font-size="3.9" fill="#00f">
<text x="26.5" y="80.1">RESET</text>
<text x="70.6" y="80.1">RESET</text>
<text x="135.8" y="80.1">RESET</text>
<text x="201.1" y="80.1">RESET</text>
<text x="266.4" y="80.1">RESET</text>
<text x="331.6" y="80.1">RESET</text>
<text x="72.5" y="90.7">OUT1</text>
<text x="137.7" y="90.7">OUT2</text>
<text x="203" y="90.7">OUT3</text>
<text x="268.3" y="90.7">OUT4</text>
<text x="333.5" y="90.7">OUT5</text>
<text x="187.6" y="173.6">OUT3</text>
<text x="254.3" y="169.1">OUT5</text>
<text x="187.6" y="177.1">OUT2</text>
<text x="254.3" y="176">RESET</text>
<text x="187.6" y="184.2">OUT1</text>
<text x="187.6" y="180.6">OUT4</text>
</g>
<g font-size="3.9" fill="#800">
<text x="250.5" y="261.1">TITLE:</text>
<text x="379.1" y="265.7">REV:</text>
<text x="287.4" y="275.3">Company:</text>
<text x="378.7" y="275.9">Sheet: 1/1</text>
<text x="287.4" y="282.9">Date:</text>
<text x="336.4" y="283">Drawn By: Maarten Pennings</text>
</g>
<g font-size="3.2" fill="#800">
<text x="41.6" y="6.9">1</text>
<text x="110.8" y="6.9">2</text>
<text x="179.9" y="6.9">3</text>
<text x="249.1" y="6.9">4</text>
<text x="318.2" y="6.9">5</text>
<text x="4.1" y="42">A</text>
<text x="405.9" y="42">A</text>
<text x="4.1" y="111.1">B</text>
<text x="405.9" y="111.1">B</text>
<text x="4.1" y="180.3">C</text>
<text x="405.9" y="180.3">C</text>
<text x="4.1" y="249.4">D</text>
<text x="405.9" y="249.4">D</text>
<text x="41.6" y="287.7">1</text>
<text x="110.8" y="287.7">2</text>
<text x="179.9" y="287.7">3</text>
<text x="249.1" y="287.7">4</text>
<text x="318.2" y="287.7">5</text>
</g>
<g font-size="3.2" fill="#000080">
<text x="78.2" y="33.6">L1A</text>
<text x="88.8" y="33.6">L1B</text>
<text x="99.3" y="33.6">L1C</text>
<text x="109.9" y="33.6">L1D</text>
<text x="143.5" y="33.6">L2A</text>
<text x="154.1" y="33.6">L2B</text>
<text x="164.5" y="33.6">L2C</text>
<text x="175.1" y="33.6">L2D</text>
<text x="208.7" y="33.6">L3A</text>
<text x="219.3" y="33.6">L3B</text>
<text x="229.8" y="33.6">L3C</text>
<text x="240.4" y="33.6">L3D</text>
<text x="274" y="33.6">L4A</text>
<text x="284.6" y="33.6">L4B</text>
<text x="295.1" y="33.6">L4C</text>
<text x="305.7" y="33.6">L4D</text>
<text x="339.3" y="33.6">L5A</text>
<text x="349.8" y="33.6">L5B</text>
<text x="360.3" y="33.6">L5C</text>
<text x="370.9" y="33.6">L5D</text>
<text x="44.4" y="53">R4</text>
<text x="77.9" y="53">R1A</text>
<text x="88.5" y="53">R1B</text>
<text x="99" y="53">R1C</text>
<text x="109.6" y="53">R1D</text>
<text x="143.2" y="53">R2A</text>
<text x="153.8" y="53">R2B</text>
<text x="164.3" y="53">R2C</text>
<text x="174.9" y="53">R2D</text>
<text x="208.5" y="53">R3A</text>
<text x="219" y="53">R3B</text>
<text x="229.5" y="53">R3C</text>
<text x="240.1" y="53">R3D</text>
<text x="273.7" y="53">R4A</text>
<text x="284.3" y="53">R4B</text>
<text x="294.8" y="53">R4C</text>
<text x="305.4" y="53">R4D</text>
<text x="339" y="53">R5A</text>
<text x="349.6" y="53">R5B</text>
<text x="360.1" y="53">R5C</text>
<text x="370.6" y="53">R5D</text>
<text x="82.3" y="59.9" transform="rotate(-90 82.3 59.9)">180</text>
<text x="92.9" y="59.9" transform="rotate(-90 92.9 59.9)">180</text>
<text x="103.5" y="59.9" transform="rotate(-90 103.5 59.9)">180</text>
<text x="114.1" y="59.9" transform="rotate(-90 114.1 59.9)">180</text>
<text x="147.6" y="59.9" transform="rotate(-90 147.6 59.9)">180</text>
<text x="158.2" y="59.9" transform="rotate(-90 158.2 59.9)">180</text>
<text x="168.7" y="59.9" transform="rotate(-90 168.7 59.9)">180</text>
<text x="179.3" y="59.9" transform="rotate(-90 179.3 59.9)">180</text>
<text x="212.8" y="59.9" transform="rotate(-90 212.8 59.9)">180</text>
<text x="223.4" y="59.9" transform="rotate(-90 223.4 59.9)">180</text>
<text x="234" y="59.9" transform="rotate(-90 234 59.9)">180</text>
<text x="244.6" y="59.9" transform="rotate(-90 244.6 59.9)">180</text>
<text x="278.1" y="59.9" transform="rotate(-90 278.1 59.9)">180</text>
<text x="288.7" y="59.9" transform="rotate(-90 288.7 59.9)">180</text>
<text x="299.3" y="59.9" transform="rotate(-90 299.3 59.9)">180</text>
<text x="309.9" y="59.9" transform="rotate(-90 309.9 59.9)">180</text>
<text x="343.4" y="59.9" transform="rotate(-90 343.4 59.9)">180</text>
<text x="354" y="59.9" transform="rotate(-90 354 59.9)">180</text>
<text x="364.5" y="59.9" transform="rotate(-90 364.5 59.9)">180</text>
<text x="375.1" y="59.9" transform="rotate(-90 375.1 59.9)">180</text>
<text x="48.8" y="61.7" transform="rotate(-90 48.8 61.7)">220k</text>
<text x="91.4" y="74.2">D1</text>
<text x="96.5" y="74.2">1N4148</text>
<text x="156.6" y="74.2">D2</text>
<text x="161.8" y="74.2">1N4148</text>
<text x="221.9" y="74.2">D3</text>
<text x="227.1" y="74.2">1N4148</text>
<text x="287.2" y="74.2">D4</text>
<text x="292.3" y="74.2">1N4148</text>
<text x="352.4" y="74.2">D5</text>
<text x="357.6" y="74.2">1N4148</text>
<text x="119.9" y="83">Q1</text>
<text x="184.8" y="83">Q2</text>
<text x="250" y="83">Q3</text>
<text x="315.3" y="83">Q4</text>
<text x="380.6" y="83">Q5</text>
<text x="54.7" y="89.7">10n</text>
<text x="56.1" y="84.8">C2</text>
<text x="120.2" y="88.3">BC557</text>
<text x="185.5" y="88.3">BC557</text>
<text x="250.7" y="88.3">BC557</text>
<text x="316" y="88.3">BC557</text>
<text x="381.3" y="88.3">BC557</text>
<text x="223.8" y="153.6">U1</text>
<text x="223.8" y="156.5">CD4060BE</text>
<text x="45.1" y="164.2">USB1</text>
<text x="126.7" y="167.2">HDR-M-2.54_1x2</text>
<text x="126.7" y="164">J1</text>
<text x="283.6" y="169.4">R1</text>
<text x="290.7" y="169">1M</text>
<text x="84.7" y="177.9">10n</text>
<text x="84.7" y="174.7">C3</text>
<text x="110.8" y="177.9">1u</text>
<text x="110.8" y="174.7">C4</text>
<text x="281.9" y="180">R2</text>
<text x="288.9" y="179.6">15k</text>
<text x="306.6" y="180">R3</text>
<text x="315.6" y="180">200k</text>
<text x="20.2" y="185.3">Micro USB 2-pin power only</text>
<text x="283.6" y="192.4">C1</text>
<text x="291" y="192.4">1u</text>
</g>
<g font-size="3.2" fill="#00f">
<text x="211.2" y="160.9">1</text>
<text x="42" y="164.7" transform="rotate(-90 42 164.7)">0</text>
<text x="211.2" y="164.4">2</text>
<text x="211.2" y="167.9">3</text>
<text x="214.7" y="162.6">Q12</text>
<text x="214.7" y="166.2">Q13</text>
<text x="230.3" y="166.2">Q10</text>
<text x="238.3" y="167.9">14</text>
<text x="238.3" y="164.4">15</text>
<text x="49" y="171.1">+5V</text>
<text x="58.2" y="169.7">1</text>
<text x="211.2" y="171.5">4</text>
<text x="214.7" y="169.7">Q14</text>
<text x="214.7" y="173.2">Q6</text>
<text x="232.3" y="173.2">Q9</text>
<text x="232.3" y="169.7">Q8</text>
<text x="238.3" y="171.5">13</text>
<text x="43.4" y="176.8" transform="rotate(-90 43.4 176.8)">CASE</text>
<text x="48.5" y="178.2">GND</text>
<text x="58.2" y="176.7">5</text>
<text x="211.2" y="175">5</text>
<text x="211.2" y="178.5">6</text>
<text x="214.7" y="176.7">Q5</text>
<text x="226.5" y="176.7">RESET</text>
<text x="238.3" y="178.5">11</text>
<text x="238.3" y="175">12</text>
<text x="211.2" y="182">7</text>
<text x="214.7" y="180.3">Q7</text>
<text x="214.7" y="183.8">Q4</text>
<text x="232.2" y="183.8">0#</text>
<text x="235.5" y="180.3">I</text>
<text x="238.3" y="185.6">9</text>
<text x="238.3" y="182">10</text>
<text x="234.8" y="187.3">0</text>
</g>
<g font-size="3.2" fill="#f00">
<text x="238.3" y="160.9">16</text>
<text x="229.8" y="162.6">VDD</text>
</g>
<g font-size="3.2">
<text x="127.7" y="172.9">1</text>
<text x="127.7" y="176.4">2</text>
<text x="211.2" y="185.6">8</text>
<text x="214.7" y="187.3">VSS</text>
</g>
<g font-size="2.1" fill="#a54b4b">
<text x="115.7" y="77.9" transform="rotate(-90 115.7 77.9)">3</text>
<text x="180.9" y="77.9" transform="rotate(-90 180.9 77.9)">3</text>
<text x="246.2" y="77.9" transform="rotate(-90 246.2 77.9)">3</text>
<text x="311.5" y="77.9" transform="rotate(-90 311.5 77.9)">3</text>
<text x="376.7" y="77.9" transform="rotate(-90 376.7 77.9)">3</text>
<text x="108.3" y="82.9">2</text>
<text x="173.6" y="82.9">2</text>
<text x="238.8" y="82.9">2</text>
<text x="304.1" y="82.9">2</text>
<text x="369.3" y="82.9">2</text>
<text x="115.7" y="90.6" transform="rotate(-90 115.7 90.6)">1</text>
<text x="180.9" y="90.6" transform="rotate(-90 180.9 90.6)">1</text>
<text x="246.2" y="90.6" transform="rotate(-90 246.2 90.6)">1</text>
<text x="311.5" y="90.6" transform="rotate(-90 311.5 90.6)">1</text>
<text x="376.7" y="90.6" transform="rotate(-90 376.7 90.6)">1</text>
</g>
</svg>
